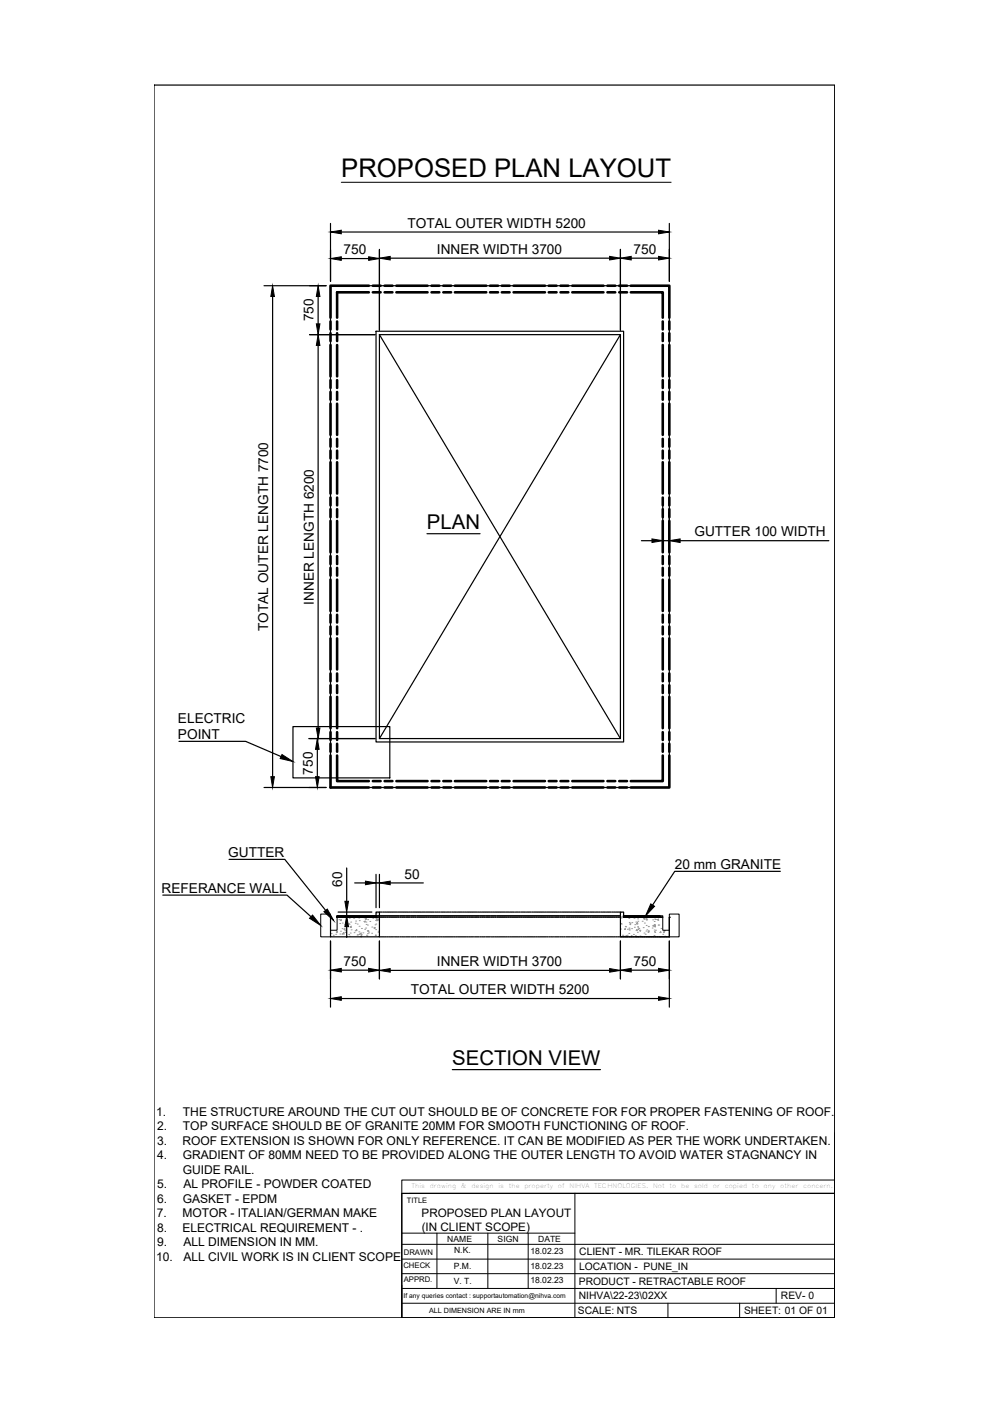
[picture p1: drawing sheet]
<svg xmlns="http://www.w3.org/2000/svg" width="210mm" height="297mm" viewBox="0 0 210 297" stroke-linecap="round" stroke-linejoin="round" font-family="sans-serif">
<!-- layer: 0 -->
<g fill="none" stroke="#000" stroke-width=".25">
<path d="M32.7 18h144.3v261.4h-144.3zM70.1 47.4v12.2M72.4 49.2h67.2M72.4 54.8h5.8M80.4 52.9v17.1M82.7 54.7h46.6M131.5 52.9v17.1M133.8 54.7h5.8M141.9 47.4v12.2M56 60.6h13.1M57.8 62.9v101.8M65.6 71h13.9"/>
<path d="M67.5 62.9v5.8M67.5 73.2v81.1M70.1 60.6h71.8v106.4h-71.8zM79.7 70.2h52.5v87.1h-52.5zM80.4 71h51.1v85.6h-51.1zM80.4 71l51.1 85.6M131.5 71l-51.1 85.6M90.5 113.2h11.3M136 114.6h2.2M140.5 107.1v9.4M140.5 114.6h1.4M144.2 114.6h31.5"/>
<path d="M37.9 157.2h14.2l7.5 3.2M62.1 154.1h20.5v10.8h-20.5zM65.5 156.6h14M67.3 158.9v5.8M56 167h13.1M34.5 189.8h26.3l5.1 4.6M48.6 182.2h11.8l8.7 10.8M70.1 194.5h.1M70.1 194.5v4.1h10.3v-5.2h-.7v1.1M70.1 199.5v14M71.5 194.2h.1M71.5 194.4h.1"/>
<path d="M71.5 194.5h.1M71.5 194.2h8.2v.3h-8.2zM71.5 194.5h8.2M71.6 194.2h.1M71.6 194.3l-.1 .1M71.6 194.5h.1M71.6 194.2h-.1M71.6 194.2l-.1 .1M71.6 194.4l-.1 .1M71.6 194.4l.2-.2-.2 .2M71.6 194.4v.1M71.7 194.2l-.1 .1"/>
<path d="M71.7 194.2h.1M71.7 194.3h.1M71.7 194.2h7.1M71.7 193.4h7.1M71.7 194.2l-.2 .2M71.8 194.2l-.2 .2M71.8 194.5h.1M71.8 194.3l-.1 .1M71.8 194.3h.1M71.8 194.4l-.1 .1M71.9 194.4h.1M71.9 194.2h.1"/>
<path d="M71.9 194.3h-.1M71.9 194.3l-.1 .1M71.9 194.5h.1M71.9 194.2l-.1 .1M71.9 194.3h.1M71.9 194.2v.1M72 194.2h.1M72 194.4h-.1M72 194.4l-.1 .1M72 194.4h.1M72 194.2l-.1 .1M72.1 194.2l-.2 .2"/>
<path d="M72.1 194.4l-.1 .1M72.1 194.5h.1M72.1 194.2h.1M72.1 194.2l-.1 .2M72.1 194.4h.1M72.2 194.2h.1M72.2 194.2h-.1M72.2 194.2l-.2 .2M72.2 194.5h.1M72.2 194.2l-.1 .2M72.2 194.4l-.1 .1M72.2 194.3h.1"/>
<path d="M72.2 194.4v.1M72.2 194.3v.1M72.3 194.2l-.3 .3M72.3 194.2l-.2 .3M72.3 194.2h.1M72.3 194.3h.1M72.3 194.4v.1M72.3 194.3l-.1 .1M72.3 194.5h.1M72.3 194.4h.1M72.3 194.2l-.1 .1M72.4 194.2l-.1 .1"/>
<path d="M72.4 194.3l-.2 .1M72.4 194.4h-.1M72.4 194.4h.1M72.4 194.5h.1M72.4 194.4l-.1 .1M72.4 194.2h.1M72.4 194.3h.1M72.5 194.2l-.1 .1M72.5 194.3l-.1 .1M72.5 194.5h.1M72.5 194.2v.1M72.5 194.3l.1-.1-.2 .2"/>
<path d="M72.5 194.4h.1M72.5 194.4l-.1 .1M72.6 194.2h.1M72.6 194.4l-.1 .1M72.6 194.4h.1M72.7 194.2l-.2 .2M72.7 194.4l-.1 .1M72.7 194.4h.1M72.7 194.2l-.1 .2M72.7 194.2h.1M72.7 194.3l-.1 .2M72.7 194.3v.1"/>
<path d="M72.7 194.5h.1M72.8 194.2l-.2 .2M72.8 194.4l-.1 .1M72.8 194.5h.1M72.8 194.4h.1M72.8 194.2l-.1 .1M72.8 194.3h.1M72.8 194.4v.1M72.9 194.2h.1M73 194.4h.1M72.9 194.3l-.1 .1M72.9 194.2l-.2 .1"/>
<path d="M72.9 194.5h.1M72.9 194.3h.1M73 194.2l-.1 .1M73 194.3l-.2 .1M73 194.3l.1-.1-.1 .2M73 194.4v.1M73 194.2h.1M73 194.2v.1M73.1 194.4h.1M73.1 194.5h.1M73.1 194.2l-.1 .2M73.1 194.4l-.1 .1 .2-.3-.2 .2"/>
<path d="M73.1 194.2h.1M73.2 194.2h.1M73.2 194.4l-.1 .1M73.2 194.5h.1M73.2 194.4h.1M73.3 194.2l-.2 .2M73.3 194.2h.1l-.2 .2M73.3 194.4h.1M73.3 194.2h.1M73.3 194.3l-.1 .1M73.3 194.3v.1M73.3 194.4l-.2 .1 .1-.1"/>
<path d="M73.3 194.5h.1M73.4 194.4l-.1 .1M73.4 194.2l-.1 .1M73.4 194.2h.1M73.4 194.3h.1M73.4 194.3v.1M73.5 194.2l-.2 .2M73.5 193.4l-.1 .9M73.5 194.5h.1M73.5 194.4h.1M73.5 184v7.1M73.5 196.5v2.3"/>
<path d="M73.5 194.2l-.1 .2M73.5 194.2v.1M73.5 194.3h.1M73.5 194.4v.1M73.6 194.2h.1M73.6 194.3l-.2 .2 .1-.1M73.6 194.3l.1-.1-.2 .2M73.6 194.4l-.1 .1M73.6 194.2l-.2 .3M73.6 194.5h.1M73.7 194.3l-.2 .1M73.7 194.4h.1"/>
<path d="M73.7 194.5h.1M73.7 194.2h.1M73.7 194.2v.1M73.7 194.4l-.1 .1M73.8 194.2h.1M73.8 194.4l-.1 .1M73.8 194.2l-.1 .1M73.8 194.4h.1M73.8 194.2l-.2 .2M73.8 194.5h.1M73.8 194.2l-.1 .2M73.8 194.3v.1"/>
<path d="M73.9 194.2h.1M73.9 194.2h-.1M73.9 194.2l-.1 .2M73.9 194.5h.1M74 194.2l-.2 .1M74 194.4l-.2 .1M74 194.3h.1M74 194.4l-.1 .1M74 194.3v.1M74 194.4v.1M74 194.2l-.2 .3M74 194.2h.1"/>
<path d="M74.1 194.2l-.3 .3M74.1 194.5h.1M74.1 194.2l-.1 .2M74.1 194.3l-.1 .1M74.1 194.4h-.1M74.1 194.4h.1M74.1 194.4v.1M74.1 194.2l-.1 .1M74.1 194.2h.1M74.1 194.3h.1M74.1 194.4l.3-.2-.2 .2M74.2 194.2h.1"/>
<path d="M74.2 194.3h-.1M74.2 194.2l-.2 .2M74.2 194.2v.1M74.2 194.3l-.1 .1M74.2 194.5h.1M74.3 194.2l-.1 .1M74.3 194.4h.1M74.3 194.4h-.1M74.3 194.4l-.1 .1M74.3 194.2h.1M74.4 194.4h.1M74.4 194.2l-.1 .2"/>
<path d="M74.4 194.4l-.1 .1M74.4 194.5l.1-.1zM74.4 194.2h.1M74.5 194.5h.1M74.5 194.2h-.1M74.5 194.2l-.1 .2M74.6 194.2l-.2 .2M74.6 194.2l-.2 .3M74.6 194.3h.1M74.6 194.2h.1M74.6 194.4l-.1 .1M74.6 194.3h-.1"/>
<path d="M74.6 194.4v.1M74.6 194.3l.1-.1-.1 .1M74.6 194.5h.1M74.6 194.3l-.1 .1M74.7 194.4h-.1M74.7 194.4h.1M74.7 194.4l-.1 .1M74.7 194.4v.1M74.7 194.2l-.2 .2M74.7 194.2h.1M74.7 194.4l.2-.2zM74.8 194.2l-.2 .2"/>
<path d="M74.8 194.3l-.1 .1M74.8 194.2l-.1 .1M74.8 194.2v.1M74.8 194.4h.1M74.8 194.5h.1M74.9 194.2l-.1 .1M74.9 194.2h.1M74.9 194.4h-.1M74.9 194.4l-.1 .1M74.9 194.4h.1M74.9 194.4v.1M74.9 194.5h.1"/>
<path d="M75 194.2l-.1 .2M75 194.3l-.1 .1M75 194.4h.1M75 194.5l.1-.1zM75 194.2h.1M75 194.3h.1M75 194.3v.1M75.1 194.3l.1-.1-.3 .3M75.1 194.5h.1M75.1 194.2h-.1M75.1 194.2l-.1 .1M75.1 194.4v.1"/>
<path d="M75.2 194.2l-.2 .1M75.2 194.2h.1M75.2 194.3l.1-.1-.2 .2M75.2 194.3l-.1 .1M75.2 194.5h.1M75.2 194.4v.1M75.2 187.2h2.3M75.2 194.4h.1M75.3 194.3h.1M75.3 194.4h-.1M75.3 194.2l-.1 .1M75.3 194.2h.1"/>
<path d="M75.4 194.2l-.2 .3M75.4 194.5h.1M75.4 194.2l-.1 .1M75.4 194.2l-.1 .2M75.4 194.3l-.1 .1M75.4 194.4h.1M75.4 194.3h.1M75.5 194.2h.1M75.5 194.3v-.1v.1M75.5 194.2l-.1 .1M75.5 194.4l-.2 .1M75.5 194.4l-.1 .1"/>
<path d="M75.5 194.4h.1M75.5 194.4v.1M75.5 194.5h.1M75.6 194.2l-.1 .2M75.6 194.4h.1M75.6 194.2h.1M75.6 194.4l-.1 .1M75.6 194.4h-.1M75.7 194.2l-.2 .2M75.7 194.4l-.2 .1M75.7 194.5h.1M75.7 194.4l-.1 .1"/>
<path d="M75.7 194.3h.1M75.7 194.4v.1M75.7 194.2l-.1 .2M75.7 194.2h.1M75.8 194.2l-.2 .2M75.8 194.5h.1M75.8 194.2l-.1 .2M75.8 194.3l-.1 .1M75.8 194.4l-.1 .1M75.8 194.4h.1M75.8 194.3h.1M75.8 194.4v.1"/>
<path d="M75.9 194.2l-.2 .2M75.9 194.2h.1M75.9 194.3h.1M75.9 194.3h-.1M75.9 194.4v.1M75.9 194.3l.1-.1-.1 .2M76 194.2l-.3 .2M76 194.5h.1M76 194.4h.1M76.1 194.4h.1M76 194.4l-.1 .1M76 194.2h.1"/>
<path d="M76.1 194.2l-.2 .2M76.1 194.2l-.2 .3M76.1 194.4l.2-.2zM76.1 194.2l-.1 .2M76.2 194.2l-.2 .2M76.2 194.2h.1M76.2 194.5h.1M76.3 194.4l-.2 .1M76.3 194.4l-.1 .1M76.3 194.5h.1M76.3 194.4h.1M76.3 194.3h.1"/>
<path d="M76.3 194.4v.1M76.3 194.3l.1-.1-.3 .2M76.3 194.2h.1M76.3 194.3v.1M76.4 194.2l-.4 .3 .1-.1M76.4 194.5h.1M76.4 194.4l-.1 .1M76.4 194.4h.1M76.4 194.4v.1M76.5 194.2l-.2 .2M76.5 194.2h.1M76.5 194.3l.1-.1z"/>
<path d="M76.5 194.4v.1M76.5 194.3l-.1 .1M76.6 194.4h.1M76.6 194.5h.1M76.6 194.2l-.2 .2M76.6 194.2h.1M76.6 194.4l-.1 .1M76.6 194.4v.1M76.7 194.2l-.2 .2M76.7 194.4l-.1 .1M76.7 194.5h.1M76.7 194.4h.1"/>
<path d="M76.7 194.2l-.1 .2M76.7 194.2h.1M76.8 194.2h.1M76.8 194.4h-.1M76.8 194.4l-.2 .1M76.8 194.5h.1M76.8 194.2l-.2 .2M76.8 194.4l-.1 .1M76.8 194.4v.1M76.9 194.2l-.3 .2M76.9 194.2h.1M76.9 194.3l.1-.1z"/>
<path d="M76.9 194.3l-.1 .1M76.9 194.4v.1M76.9 194.2l-.1 .2M76.9 194.5h.1M77 194.2l-.3 .2M77 194.5h.1M77 194.4h.1M77 194.4v.1M77 194.3h.1M77 194.4h-.1M77.1 194.2l-.3 .2M77.1 194.2h.1"/>
<path d="M77.1 194.2l-.2 .2M77.1 194.3l-.1 .1M77.1 194.5h.1M77.1 194.4h.1M77.1 194.2v.1M77.1 194.3h.1M77.1 194.4h-.1M77.2 194.2h.1M77.2 194.3h.1M77.2 194.3l.1-.1-.2 .2M77.2 194.4h-.1M77.2 194.2l-.1 .1"/>
<path d="M77.3 194.4l-.1 .1M77.3 194.5h.1M77.3 194.2l-.1 .2M77.3 194.5l.1-.1zM77.4 194.2h.1M77.4 194.4l.1-.2-.2 .3M77.4 194.4h-.1M77.4 194.2h-.1M77.4 194.2l-.2 .2M77.4 194.5h.1M77.4 194.2l-.3 .3M77.4 194.3h.1"/>
<path d="M77.4 194.4v.1M77.5 194.2l-.2 .2M77.5 194.2h.1M77.5 194.3l-.1 .1M77.5 194.5h.1M77.5 194.4v.1M77.6 194.3l-.2 .1M77.6 194.4l-.1 .1M77.6 194.4h.1M77.6 194.3h.1M77.6 194.4h-.1M77.6 194.2l-.2 .2"/>
<path d="M77.6 194.2h.1M77.7 194.2l-.2 .1M77.7 194.2h.1M77.7 194.5h.1M77.7 194.2l-.1 .1M77.7 194.2l-.1 .2M77.7 194.3l-.1 .1M77.7 194.3l.1-.1-.1 .2M77.7 194.4h-.1M77.7 194.4v.1M77.8 194.2h.1M77.8 194.3h.1"/>
<path d="M77.8 194.4l-.1 .1M77.9 194.2l-.2 .2M77.9 194.4l-.1 .1M77.9 194.4h.1M77.9 194.5h.1M77.9 194.2h.1M78 194.2l-.2 .2M78 194.4l-.1 .1M78 194.2l-.3 .3M78 194.3h.1M78 194.4v.1M78.1 194.2h.1"/>
<path d="M78.1 194.5h.1M78.1 194.3l-.1 .1M78.1 194.2l-.3 .3M78.2 194.2l-.3 .2M78.2 194.4l.1-.2-.3 .2M78.2 194.4l-.1 .1M78.2 194.4h.1M78.2 194.2l-.1 .1M78.2 194.2h.1M78.2 194.2l-.2 .2M78.3 194.4h.1M78.3 194.5h.1"/>
<path d="M78.3 194.2l-.1 .2M78.3 194.4h-.1M78.3 194.4l.3-.2-.2 .2M78.4 194.4h.1M78.3 194.4l-.1 .1M78.4 194.2h.1M78.4 194.2l-.2 .2M78.4 194.5h.1M78.5 194.2l-.2 .2M78.5 194.4h.1M78.5 194.2h.1M78.5 194.4h-.1"/>
<path d="M78.5 194.5h.1M78.6 194.4l-.1 .1M78.6 194.4l.2-.2zM78.6 194.5h.1M78.6 194.4v.1M78.7 194.2l-.2 .2M78.7 194.5h.1M78.7 194.2l-.3 .3M78.7 194.4h.1M78.8 194.4l-.1 .1M78.8 194.2l-.2 .2M78.8 194.2h.1"/>
<path d="M78.8 194.3l.1-.1zM78.8 194.4v.1M78.8 194.3v.1M78.8 194.5h.1M78.9 194.3l-.1 .1M78.9 194.4h-.1M78.9 194.4h.1M78.9 194.5h.1M78.9 194.3h.1M78.9 194.4l-.1 .1M78.9 194.2h.1M79 194.2h.1"/>
<path d="M79 194.2l-.2 .3M79 194.4l-.1 .1M79 194.5h.1M79 194.2l-.1 .1M79.1 194.2l-.2 .2M79.1 194.4h-.1M79.1 194.2h.1M79.1 194.5h.1M79.2 194.2l-.3 .3M79.2 194.4l-.1 .1M79.2 194.3h.1M79.2 194.4v.1"/>
<path d="M79.2 194.2l-.1 .2M79.2 194.2h.1M79.2 194.3v.1M79.3 194.2l-.3 .3M79.3 194.3l-.1 .1M79.3 194.5h.1M79.3 194.4l-.1 .1M79.3 194.4h.1M79.3 194.3h.1M79.3 194.4v.1M79.3 194.2l-.1 .1M79.3 194.2h.1"/>
<path d="M79.4 194.2l-.1 .1M79.4 194.2h.1M79.4 194.3l-.1 .1M79.4 194.5h.1M79.5 194.2l-.2 .1M79.5 194.2l-.1 .1M79.5 194.3l-.2 .1M79.5 194.3l.1-.1-.3 .2M79.5 194.4h-.1M79.5 194.4h-.2M79.5 194.2h.1M79.5 194.3h.1"/>
<path d="M79.6 194.2l-.1 .2M79.6 194.4l-.1 .1M79.6 194.4h.1M79.6 194.5h.1M79.6 194.4l.1-.1zM79.6 194.4v.1M79.7 194.2l-.2 .2M79.7 194.2h.1M79.7 194.4h-.1M79.7 194.5h.1M79.7 194.2l-.2 .3M79.7 194.3l-.1 .2"/>
<path d="M79.7 194.4l-.1 .1M79.7 194.4h.1M79.7 194.4v.1M79.7 185.4v7M79.7 187.2h.7M80.4 185.4v7M80.4 199.5v8.1M82.7 187.2h7.1M131.5 199.5v8.1M132.2 194.5v-1.1h-.7v5.2h10.4v-4.1M132.2 194.2h.1M132.2 194.2h8.3v.3h-8.3z"/>
<path d="M132.2 194.5h8.3M132.3 194.2l-.1 .1M132.3 194.2h.1M132.3 194.2l-.1 .1 .1-.1M132.3 194.4h.1M132.3 194.2l-.1 .2M132.3 194.3v.1M132.4 194.4l-.1 .1M132.4 194.5h.1M132.4 194.3v.1M132.4 194.4h.1M132.5 194.2l-.2 .1"/>
<path d="M132.5 194.2h.1M132.5 194.3h.1M132.5 194.4l-.1 .1M132.5 194.4v.1M132.5 194.3h-.1M132.5 194.3v.1M132.6 194.2l-.2 .1M132.6 194.4h.1M132.6 194.5h.1M132.6 194.2l-.1 .1M132.6 194.2l-.1 .2M132.6 194.3l-.1 .1"/>
<path d="M132.6 194.2h.1M132.6 194.3h.1M132.6 194.4v.1M132.6 194.2v.1M132.7 194.2l-.1 .2zM132.7 194.2l-.1 .1M132.7 194.4l-.1 .1M132.7 194.5h.1M132.8 194.3l-.2 .1M132.8 194.2h.1M132.8 194.2v.1M132.8 194.4h-.1"/>
<path d="M132.8 194.4l-.1 .1M132.9 194.2l-.3 .3M132.9 194.4l-.1 .1M132.9 194.5h.1M132.9 194.4h.1M132.9 194.2l-.1 .1M132.9 194.2l-.2 .3M132.9 194.2h.1M132.9 194.3v.1M133 194.5h.1M133 194.2h-.1M133 194.2l-.2 .2"/>
<path d="M133 194.4l-.1 .1M133 194.4l.2-.2-.2 .2M133 194.4v.1M133.1 194.2l-.2 .1M133.1 194.2h.1M133.1 194.3h.1M133.1 194.2l-.3 .3M133.2 194.2l-.2 .2M133.2 194.5h.1M133.2 194.3l-.1 .1M133.2 194.3h.1M133.2 194.4l-.1 .1"/>
<path d="M133.3 194.4h.1M133.2 194.2h.1M133.3 194.3l-.1 .1M133.3 194.5h.1M133.3 194.2l-.1 .1M133.4 194.2h.1M133.4 194.4h-.1M133.4 194.2l-.1 .1M133.4 194.4l-.2 .1M133.4 194.4h.1M133.4 194.4l-.1 .1M133.4 194.2l-.2 .2"/>
<path d="M133.4 194.4v.1M133.4 194.5h.1M133.5 194.2l-.1 .2M133.5 194.4h.1M133.5 194.2h.1M133.6 194.2l-.2 .2M133.6 194.5h.1M133.6 194.4l-.1 .1M133.6 194.3h.1M133.6 194.3v.1M133.6 194.4v.1M133.7 194.2l-.3 .3"/>
<path d="M133.7 194.2h.1M133.7 194.3h.1M133.7 194.4v.1M133.7 194.3l-.1 .1M133.7 194.5h.1M133.7 194.4h.1M133.7 194.2l-.1 .1M133.7 194.2v.1M133.8 194.2l-.1 .1M133.8 194.2h.1M133.8 194.3h.1M133.8 194.4h-.1"/>
<path d="M133.9 194.3l-.1 .1M133.9 194.5h.1M133.9 194.2l-.2 .1M133.9 194.2h.1M133.9 194.2v.1M133.9 194.3l.1-.1-.2 .3 .1-.1M133.9 194.4h.1M133.9 194.4l-.1 .1M134 194.2h.1M134 194.4l-.1 .1M134 194.4h.1M134 194.2l-.1 .2"/>
<path d="M134 194.4v.1M134.1 194.2l-.1 .2M134.1 194.2h.1M134.1 194.3l-.1 .2M134.1 194.3l-.1 .1M134.1 194.5h.1M134.2 194.2l-.2 .2M134.2 194.4l-.2 .1M134.2 194.4l-.1 .1M134.2 194.5h.1M134.2 194.4h.1M134.2 194.2l-.1 .1"/>
<path d="M134.2 194.2h.1M134.2 194.3h.1M134.2 194.4v.1M134.3 194.2h.1M134.3 194.4h.1M134.3 194.3l-.1 .1M134.3 194.2l-.2 .1M134.3 194.5h.1M134.3 194.2v.1M134.4 194.2h.1M134.4 194.3h.1M134.4 194.3l.1-.1-.2 .2"/>
<path d="M134.4 194.4l-.1 .1M134.4 194.4l.2-.2-.3 .3M134.4 194.2l-.1 .1M134.5 194.4h.1M134.5 194.5h.1M134.5 194.2l-.2 .2M134.5 194.2h.1M134.5 194.4l-.1 .1M134.5 194.4v.1M134.6 194.5h.1M134.6 194.4h.1M134.6 194.2l-.1 .2"/>
<path d="M134.6 194.2h.2l-.3 .2M134.6 194.2h.1M134.7 194.2h.1M134.7 194.3l-.1 .1M134.7 194.4l-.2 .1 .1-.1M134.7 194.5h.1M134.8 194.4l-.2 .1M134.8 194.4l-.1 .1M134.8 194.2l-.1 .1M134.8 194.2h.1M134.8 194.3h.1M134.8 194.3v.1"/>
<path d="M134.8 194.2l-.1 .2M134.9 194.2l-.1 .1M134.9 194.5h.1M134.9 194.4h.1M134.9 194.2l-.1 .2M134.9 194.2v.1M134.9 194.3h.1M134.9 194.4h-.1M134.9 194.4v.1M135 194.2h.1M135 194.3l-.2 .2 .1-.1M135 194.3l.1-.1-.2 .2"/>
<path d="M135 194.4l-.1 .1M135 194.2l-.2 .3M135 194.5h.1M135.1 194.3l-.2 .1M135.1 194.4h.1M135.1 194.5h.1M135.1 194.2h.1M135.1 194.2v.1M135.1 194.4l-.1 .1M135.1 194.4v.1M135.2 194.2l-.2 .2M135.2 194.4l-.1 .1"/>
<path d="M135.2 194.5h.1M135.2 194.2l-.1 .2M135.2 194.4h.1M135.2 194.2h.1M135.2 194.3v.1M135.3 194.2h.1M135.3 194.2h-.1M135.3 194.2l-.2 .2M135.3 194.5h.1M135.4 194.2l-.2 .1M135.4 194.4l-.2 .1M135.4 194.3h.1"/>
<path d="M135.4 194.4l-.1 .1M135.4 194.2l-.3 .3M135.4 194.2h.1M135.4 194.2l-.2 .3M135.4 194.5h.1M135.5 194.2l-.1 .2M135.5 194.3l-.1 .1M135.5 194.4h-.1M135.5 194.4h.1M135.5 194.5h.1M135.5 194.2l-.1 .1M135.5 194.2h.1"/>
<path d="M135.5 194.3h.1M135.5 194.4l.2-.2-.1 .2M135.6 194.2h.1M135.6 194.3h-.1M135.6 194.2l-.2 .2M135.6 194.2v.1M135.6 194.3l-.1 .1M135.6 194.5h.1M135.7 194.2l-.1 .1M135.7 194.4h.1M135.7 194.4h-.1M135.7 194.4l-.1 .1"/>
<path d="M135.7 194.2h.1M135.8 194.2l-.1 .2M135.8 194.4l-.1 .1M135.8 194.4h.1M135.8 194.2h.1M135.9 194.4l-.1 .1zM135.9 194.5h.1M135.9 194.2h-.1M135.9 194.2l-.2 .2M135.9 194.4h.1M135.9 194.3h.1M135.9 194.4v.1"/>
<path d="M136 194.2l-.2 .2M136 194.2h.1M136 194.3l.1-.1-.2 .2M136 194.5h.1M136 194.3l-.1 .1M136 194.4v.1M136 194.2l-.3 .3M136.1 194.4h-.1M136.1 194.4h.1M136.1 194.4v.1M136.1 194.2l-.1 .1M136.1 194.2h.1"/>
<path d="M136.2 194.2l-.3 .2M136.2 194.2l-.1 .1M136.2 194.2l-.1 .2M136.2 194.3l-.1 .1M136.2 194.4h.1M136.2 194.5h.1M136.2 194.2v.1M136.2 194.3l.1-.1-.2 .3zM136.2 194.2h.1M136.2 194.4v.1M136.3 194.2h.1M136.3 194.4l-.1 .1"/>
<path d="M136.3 194.4h.1M136.3 194.5h.1M136.4 194.2l-.2 .2M136.4 194.4h.1M136.4 194.2h.1M136.4 194.3l-.1 .1M136.4 194.3v.1M136.5 194.4l-.2 .1M136.5 194.5h.1M136.5 194.2h-.1M136.5 194.2l-.2 .2M136.5 194.4l-.1 .1"/>
<path d="M136.5 194.4v.1M136.5 194.2l-.1 .1M136.5 194.2h.1M136.6 194.2l-.1 .1M136.6 194.5h.1M136.6 194.2l-.1 .2M136.6 194.3l-.1 .1M136.6 194.4h.1M136.7 194.2l-.2 .2M136.7 194.3l-.2 .2M136.7 194.3h.1M136.7 194.4l-.1 .1"/>
<path d="M136.7 194.4h-.1M136.7 194.2l-.1 .1M136.7 194.2h.1M136.7 194.3l.1-.1-.1 .2M136.8 194.5h.1M136.8 194.2l-.1 .1M136.8 194.4l-.1 .1M136.8 194.3l-.1 .1M136.8 194.3l.1-.1-.2 .3M136.8 194.4h.1M136.8 194.2h.1M136.8 194.2v.1"/>
<path d="M136.9 194.4l-.1 .1M136.9 194.5h.1M136.9 194.4h.1M137 194.2l-.2 .2M137 194.3v-.1l-.1 .2M137 194.4h.1M137 194.4l-.2 .1 .1-.1M137 194.2h.1M137 194.3v.1M137 194.3l-.1 .1M137 194.4l-.1 .1M137 194.5h.1"/>
<path d="M137.1 194.4l-.1 .1M137.1 194.3h.1M137.1 194.2l-.1 .1M137.1 194.2h.1M137.2 194.2l-.3 .2M137.2 194.5h.1M137.2 194.2l-.2 .2M137.2 194.3l-.2 .2M137.2 194.4l-.1 .1M137.2 194.4h.1M137.2 194.4v.1M137.3 194.2l-.2 .2"/>
<path d="M137.3 194.2h.1M137.3 194.3h.1M137.3 194.3h-.1M137.3 194.4v.1M137.3 194.2v.1M137.3 194.5h.1M137.4 194.2l-.1 .2M137.4 194.4h.1M137.4 194.4h-.1M137.4 194.4l-.1 .1M137.4 194.2h.1M137.5 194.2l-.2 .2"/>
<path d="M137.5 194.2l-.1 .2M137.5 194.4l-.1 .1M137.5 194.4h.1M137.6 194.2l-.2 .2M137.6 194.2h.1M137.6 194.5h.1M137.6 194.2l-.1 .2M137.6 194.4v.1M137.6 194.4h.1M137.7 194.2l-.2 .2M137.7 194.3h.1M137.7 194.2h.1"/>
<path d="M137.7 194.4v.1M137.7 194.3l.1-.1-.3 .2M137.7 194.5h.1M137.7 194.3l-.1 .1M137.8 194.2l-.3 .3 .1-.1M137.8 194.5h.1M137.8 194.4l-.1 .1M137.8 194.4h.1M137.8 194.4v.1M137.9 194.2l-.2 .2M137.9 194.2h.1M137.9 194.3v-.1z"/>
<path d="M137.9 194.4v.1M137.9 194.3l-.1 .1M137.9 194.4h.1M137.9 194.5h.1M138 194.2l-.2 .2M138 194.2h.1M138 194.4h-.1M138 194.4l-.1 .1M138 194.4h.1M138.1 194.2l-.2 .2M138.1 194.4l-.1 .1M138.1 194.5h.1"/>
<path d="M138.1 194.4h.1M138.1 194.2l-.1 .2M138.1 194.2h.1M138.2 194.2h.1M138.2 194.5h.1M138.2 194.2h-.1M138.2 194.2l-.2 .2M138.2 194.4l-.1 .1M138.2 194.4v.1M138.3 194.2l-.3 .2M138.3 194.2h.1M138.3 194.3l.1-.1z"/>
<path d="M138.3 194.3l-.1 .1M138.3 194.4v.1M138.3 194.2l-.2 .2M138.3 194.5h.1M138.4 194.2l-.3 .2M138.4 194.5h.1M138.4 194.4h.1M138.4 194.4v.1M138.4 194.3h.1M138.4 194.4h-.1M138.4 194.2l-.2 .2M138.4 194.2h.1"/>
<path d="M138.5 194.2l-.2 .2M138.5 194.3l-.1 .1M138.5 194.5h.1M138.5 194.4h.1M138.5 194.2l-.1 .1M138.5 194.2v.1M138.5 194.3l.2-.1-.3 .2M138.5 194.4h-.1M138.6 194.2h.1M138.6 194.4h-.1M138.6 194.2l-.1 .1M138.7 194.4l-.1 .1"/>
<path d="M138.7 194.5h.1M138.7 194.2l-.1 .2M138.7 194.5l.1-.1zM138.7 194.2h.1M138.7 194.4l.2-.2-.2 .3M138.7 194.4h.1M138.8 194.2l-.2 .2M138.8 194.5h.1M138.8 194.2l-.3 .3M138.8 194.3h.1M138.8 194.4v.1M138.9 194.2l-.2 .2"/>
<path d="M138.9 194.2h.1M138.9 194.3l-.1 .1M138.9 194.5h.1M138.9 194.4v.1M139 194.3l-.2 .1M139 194.4l-.1 .1M139 194.4h.1M139 194.3h.1M139 194.4h-.1M139 194.2l-.2 .2M139 194.2h.1M139 194.2l-.1 .1"/>
<path d="M139.1 194.5h.1M139.1 194.2l-.1 .1M139.1 194.2l-.1 .2M139.1 194.3l-.1 .1M139.1 194.3l.1-.1-.2 .2M139.1 194.4h.1M139.1 194.4l-.1 .1M139.2 194.2h.1M139.2 194.3h.1M139.2 194.4l-.1 .1M139.2 194.2l-.1 .2M139.2 194.4v.1"/>
<path d="M139.2 194.4h.1M139.2 194.5h.1M139.3 194.2l-.2 .2M139.3 194.2h.1M139.3 194.4h-.1M139.3 194.5h.1M139.4 194.2l-.2 .2M139.4 194.4l-.2 .1M139.4 194.4l-.1 .1M139.4 194.3h.1M139.4 194.4v.1M139.5 194.2l-.4 .3"/>
<path d="M139.5 194.2h.1M139.5 194.5h.1M139.5 194.3l-.1 .1M139.5 194.2l-.3 .3M139.5 194.2l-.2 .2M139.5 194.4l.2-.2-.3 .2M139.5 194.4v.1M139.5 194.4h.1M139.6 194.2l-.1 .1M139.6 194.2h.1M139.6 194.2l-.2 .2M139.7 194.4h.1"/>
<path d="M139.7 194.5h.1M139.7 194.2l-.2 .2M139.7 194.4h-.2M139.7 194.4l-.1 .1M139.8 194.2h.1M139.8 194.2l-.2 .2M139.8 194.5h.1M139.8 194.2l-.1 .2M139.8 194.3l-.1 .1M139.8 194.3l-.1 .2 .1-.1M139.8 194.3h.1M139.8 194.4h.1"/>
<path d="M139.8 194.4v.1M141.9 194.5h.1M141.9 199.5v14M165.5 184.7h-22.4l-4.7 7.2M72.4 205.7h5.8M72.4 211.7h67.2M82.7 205.7h46.6M133.8 205.7h5.8M95.9 226.8h31.4M85.2 253h91.8v26.4h-91.8zM92.1 279.4h84.9"/>
</g>
<!-- layer: ELE 1 -->
<path d="M72.4 38.7h69.9" fill="none" stroke="#000" stroke-width=".21"/>
<!-- layer: 0 -->
<g fill="none" stroke="#000" stroke-width=".21">
<path d="M68 193.8h2.1v4.8h-2.1zM70.1 194.5v2.7h1.4v-2.7M140.5 194.5v2.7h1.4v-2.7M141.9 193.8h2.1v4.8h-2.1zM85.2 250.2h91.8v2.8h-91.8zM85.2 253v26.4M86.8 253h90.2M121.9 253v26.4M177 240.2v34.6M85.2 273.2h91.8M85.2 270h91.8M85.2 267h91.8"/>
<path d="M85.2 263.8h91.8M85.2 261.5h36.7M85.2 276.3h91.8M92.6 261.5v11.7M103.4 261.5v11.7M112 261.5v11.7M141.6 276.3v3.1M156.8 276.3v3.1M164.6 273.2v3.1"/>
</g>
<g fill="none" stroke="#939598" stroke-width=".21">
<path d="M70.2 198h.1M70.7 198.3h.1M71.2 198.1h.1M71.3 197.6l.3-.1-.1 .2zM71.3 197.6h.1M71.9 195h.1M72 195.8h.1M72.1 198h.1M72.2 195.1l.2-.1-.1 .2zM72.2 197.4h.1M72.5 198h.1M72.5 196.9h.1"/>
<path d="M72.6 195.7h.1M72.6 194.5h.1M72.9 197.7l.1 .3h-.3zM73.1 197.3h.1M73.1 196h.1M73.1 196.9l.1 .2h-.2zM73.2 197.7h.1M73.4 195.6h.1M73.5 198.5h.1M73.9 195.8h.1M73.9 198.1h.1M74 196h.1"/>
<path d="M74.1 194.7h.1M74.1 198.5h.1M74.2 196.5l.3-.1-.1 .2zM74.3 197.8h.1M74.3 196.6h.1M74.4 195.5h.1M74.4 197.1h.1M74.9 194.6h.1M75.1 197.7h.1M75.1 194.5l-.1 .1h.2v-.1M75.3 197.4h.1M75.3 195.7h.1"/>
<path d="M75.3 194.5h.1M75.4 195.3h.1M75.6 197.1l.1 .2h-.2zM75.7 198.2h.1M75.7 195.9h.1M75.8 198.2h.1M76 194.5l-.1 .1h.4M76.1 197.6h.1M76.1 196.4h.1M76.1 198.1h.1M76.2 195.2h.1M76.2 194.5l.1 .1"/>
<path d="M76.3 197.9l.3-.1-.1 .2zM76.6 198.1h.1M76.6 196.9h.1M76.6 198.6h-.2l.3-.3v.3M76.9 197.8h.1M77.2 194.6h.1M77.2 195.4l.2-.1v.2zM77.3 197h.1M77.4 194.9h.1M77.5 196.8h.1M77.6 195.5h.1M77.6 196h.1"/>
<path d="M77.7 194.6v.3h-.2zM77.7 198.3h.1M77.8 198.5h.1M77.9 197.3h.1M77.9 196.1h.1M77.9 198h.1M77.9 195h.1M78.2 197.8h.1M78.2 197.3v.2h-.2zM78.4 195.4h.1M78.8 197.9h.1M78.8 196.6h.1"/>
<path d="M79.1 194.7h.1M79.3 196.8l.2-.1v.2zM79.3 196.6h.1M79.5 196.1h.1M79.5 194.6h.1M79.6 198.3h.1M79.6 198.2h.1M79.6 197.1h.1M79.7 195.9h.1M79.7 194.7h.1M79.8 193.6h.1M79.8 195.2h.1"/>
<path d="M79.9 194.9l.1 .3h-.3zM80.2 194.2l.2-.1-.1 .3zM80.2 197.7h.1M80.2 194.3h.1M80.2 197.4h.1M80.2 194.9v.2h-.2zM131.5 194.4h.2l-.1 .2M131.5 194.6h.1M131.6 197h.1M131.6 195.8h.1M131.7 194.6h.1M131.7 193.5h.1"/>
<path d="M131.7 195.9h.1M132 198.3h.1M132.1 194.2v.2h-.2zM132.1 198.4h.1M132.6 196.4h.1M132.6 196.9v.2h-.2zM132.6 194.5h.1M132.6 196.5h.1M132.6 198.5l.3 .1v-.2l-.2 .1M133 198.3h.1M133 197h.1M133.3 197.9h.1"/>
<path d="M133.3 194.7h.1M133.4 196.8h.1M133.4 197h.1M133.4 195.6h.1M133.4 197.2h.1M133.5 195.9l.2-.1v.2zM133.8 198.4h.1M133.9 196.9h.1M134 195.6h.1M134.3 198.1h.1M134.5 196.6h.1M134.5 194.5l-.1 .1h.2v-.1"/>
<path d="M134.6 196h.1M134.7 198.4h.1M134.8 195.5h.1M135.1 197.1v.2h-.2zM135.1 197.7h.1M135.2 196.5h.1M135.2 194.8h.1M135.2 195.6v.3h-.3zM135.2 195.3h.1M135.2 196.7h.1M135.3 197.1h.1M135.4 196.9h.1"/>
<path d="M135.6 197.3l.3-.1-.1 .2zM135.7 198.5h.1M136.2 195.3h.1M136.4 196.7h.1M136.5 194.8l.2-.1-.1 .2zM136.5 197.8h.1M136.6 195.7h.1M136.8 198.1h.1M136.9 198.6h.1M137 197.4h.1M137 196.2h.1M137 195.1h.1"/>
<path d="M137.1 194.9h.1M137.1 194.6v.3h-.2zM137.1 197.1h.1M137.4 197.7h.1M137.4 196.4h.1M137.5 196.5h.1M137.6 198.5h.1M137.6 197.5v-.2l-.2 .2h.2M138.3 196.8h.1M138.3 196.3h.1M138.4 195h.1M138.6 196.2l.2-.1-.1 .2-.1-.1"/>
<path d="M138.7 198.3h.1M138.7 196.5l.3-.3v.3zM138.7 197.2h.1M138.7 195.4h.1M138.7 196h.1M138.7 197.5h.1M138.8 194.9h.1M138.8 197.7h.1M139 194.9h.1M139 197.2h.1M139.2 194.9h.1M139.5 196.1h.1"/>
<path d="M139.6 194.9v.2M139.6 194.9l-.1 .2h.2M139.7 196.1h.1M140 198.6h.1M140.1 197.5v.2h-.2zM140.1 196.9h.1M140.5 198.1h.1M140.6 197.6l.3-.1-.1 .2zM140.9 197.3h.1M140.9 198.5h.1"/>
</g>
<!-- layer: HIDDEN -->
<g fill="none" stroke="#000" stroke-width=".25">
<path d="M79.7 194.2h.2M79.7 194.5h.2M80.1 194.2h.2M80.1 194.5h.2M80.4 198.6h.3M80.4 193.4h.3M80.4 194.2h.3M80.4 194.5h.3M80.8 193.4h.2M80.8 198.6h.3M80.8 194.2h.3M80.8 194.5h.3"/>
<path d="M81.2 193.4h.3M81.3 198.6h.2M81.3 194.2h.2M81.3 194.5h.2M81.6 193.4h.2M81.6 198.6h.3M81.6 194.2h.3M81.6 194.5h.3M82 193.4h.2M82 198.6h.3M82 194.2h.3M82 194.5h.3"/>
<path d="M82.4 193.4h.2M82.4 198.6h.3M82.4 194.2h.3M82.4 194.5h.3M82.8 193.4h.2M82.8 198.6h.3M82.8 194.2h.3M82.8 194.5h.3M83.2 193.4h.2M83.2 198.6h.3M83.2 194.2h.3M83.2 194.5h.3"/>
<path d="M83.5 193.4h.3M83.6 198.6h.3M83.6 194.2h.3M83.6 194.5h.3M84 193.4h.2M84 198.6h.3M84 194.2h.3M84 194.5h.3M84.3 193.4h.3M84.4 198.6h.2M84.4 194.2h.2M84.4 194.5h.2"/>
<path d="M84.7 193.4h.3M84.8 198.6h.3M84.8 194.2h.3M84.8 194.5h.3M85.1 193.4h.3M85.2 198.6h.2M85.2 194.2h.2M85.2 194.5h.2M85.5 193.4h.3M85.6 198.6h.2M85.6 194.2h.2M85.6 194.5h.2"/>
<path d="M85.9 193.4h.3M86 198.6h.2M86 194.2h.2M86 194.5h.2M86.3 193.4h.3M86.4 198.6h.2M86.4 194.2h.2M86.4 194.5h.2M86.7 193.4h.3M86.8 198.6h.2M86.8 194.2h.2M86.8 194.5h.2"/>
<path d="M87.1 193.4h.3M87.2 198.6h.2M87.2 194.2h.2M87.2 194.5h.2M87.5 193.4h.3M87.6 198.6h.2M87.6 194.2h.2M87.6 194.5h.2M87.9 193.4h.3M87.9 198.6h.3M87.9 194.2h.3M87.9 194.5h.3"/>
<path d="M88.3 193.4h.3M88.4 198.6h.2M88.4 194.2h.2M88.4 194.5h.2M88.7 193.4h.3M88.7 198.6h.3M88.7 194.2h.3M88.7 194.5h.3M89.1 193.4h.2M89.1 198.6h.3M89.1 194.2h.3M89.1 194.5h.3"/>
<path d="M89.5 193.4h.3M89.5 198.6h.3M89.5 194.2h.3M89.5 194.5h.3M89.9 193.4h.2M89.9 198.6h.3M89.9 194.2h.3M89.9 194.5h.3M90.3 193.4h.2M90.3 198.6h.3M90.3 194.2h.3M90.3 194.5h.3"/>
<path d="M90.6 193.4h.3M90.7 198.6h.3M90.7 194.2h.3M90.7 194.5h.3M91.1 193.4h.2M91.1 198.6h.3M91.1 194.2h.3M91.1 194.5h.3M91.5 193.4h.2M91.5 198.6h.3M91.5 194.2h.3M91.5 194.5h.3"/>
<path d="M91.8 193.4h.3M91.9 198.6h.3M91.9 194.2h.3M91.9 194.5h.3M92.3 193.4h.2M92.3 198.6h.3M92.3 194.2h.3M92.3 194.5h.3M92.6 193.4h.3M92.7 198.6h.2M92.7 194.2h.2M92.7 194.5h.2"/>
<path d="M93 193.4h.3M93.1 198.6h.3M93.1 194.2h.3M93.1 194.5h.3M93.4 193.4h.3M93.5 198.6h.2M93.5 194.2h.2M93.5 194.5h.2M93.8 193.4h.3M93.9 198.6h.2M93.9 194.2h.2M93.9 194.5h.2"/>
<path d="M94.2 193.4h.3M94.2 198.6h.3M94.2 194.2h.3M94.2 194.5h.3M94.6 193.4h.3M94.7 198.6h.2M94.7 194.2h.2M94.7 194.5h.2M95 193.4h.3M95.1 198.6h.2M95.1 194.2h.2M95.1 194.5h.2"/>
<path d="M95.4 193.4h.2M95.4 198.6h.3M95.4 194.2h.3M95.4 194.5h.3M95.8 193.4h.3M95.9 198.6h.2M95.9 194.2h.2M95.9 194.5h.2M96.2 193.4h.2M96.2 198.6h.3M96.2 194.2h.3M96.2 194.5h.3"/>
<path d="M96.6 193.4h.2M96.6 198.6h.3M96.6 194.2h.3M96.6 194.5h.3M97 193.4h.3M97 198.6h.3M97 194.2h.3M97 194.5h.3M97.4 193.4h.2M97.4 198.6h.3M97.4 194.2h.3M97.4 194.5h.3"/>
<path d="M97.8 193.4h.2M97.8 198.6h.3M97.8 194.2h.3M97.8 194.5h.3M98.1 193.4h.3M98.2 198.6h.3M98.2 194.2h.3M98.2 194.5h.3M98.6 193.4h.2M98.6 198.6h.3M98.6 194.2h.3M98.6 194.5h.3"/>
<path d="M98.9 193.4h.3M99 198.6h.3M99 194.2h.3M99 194.5h.3M99.3 193.4h.3M99.4 198.6h.3M99.4 194.2h.3M99.4 194.5h.3M99.8 193.4h.2M99.8 198.6h.2M99.8 194.2h.2M99.8 194.5h.2"/>
<path d="M100.1 193.4h.3M100.2 198.6h.2M100.2 194.2h.2M100.2 194.5h.2M100.5 193.4h.3M100.6 198.6h.3M100.6 194.2h.3M100.6 194.5h.3M100.9 193.4h.3M101 198.6h.2M101 194.2h.2M101 194.5h.2"/>
<path d="M101.3 193.4h.3M101.4 198.6h.2M101.4 194.2h.2M101.4 194.5h.2M101.7 193.4h.3M101.8 198.6h.2M101.8 194.2h.2M101.8 194.5h.2M102.1 193.4h.3M102.2 198.6h.2M102.2 194.2h.2M102.2 194.5h.2"/>
<path d="M102.5 193.4h.3M102.5 198.6h.3M102.5 194.2h.3M102.5 194.5h.3M102.9 193.4h.3M103 198.6h.2M103 194.2h.2M103 194.5h.2M103.3 193.4h.3M103.3 198.6h.3M103.3 194.2h.3M103.3 194.5h.3"/>
<path d="M103.7 193.4h.2M103.7 198.6h.3M103.7 194.2h.3M103.7 194.5h.3M104.1 193.4h.3M104.2 198.6h.2M104.2 194.2h.2M104.2 194.5h.2M104.5 193.4h.2M104.5 198.6h.3M104.5 194.2h.3M104.5 194.5h.3"/>
<path d="M104.9 193.4h.2M104.9 198.6h.3M104.9 194.2h.3M104.9 194.5h.3M105.3 193.4h.3M105.3 198.6h.3M105.3 194.2h.3M105.3 194.5h.3M105.7 193.4h.2M105.7 198.6h.3M105.7 194.2h.3M105.7 194.5h.3"/>
<path d="M106.1 193.4h.2M106.1 198.6h.3M106.1 194.2h.3M106.1 194.5h.3M106.4 193.4h.3M106.5 198.6h.3M106.5 194.2h.3M106.5 194.5h.3M106.9 193.4h.2M106.9 198.6h.3M106.9 194.2h.3M106.9 194.5h.3"/>
<path d="M107.2 193.4h.3M107.3 198.6h.2M107.3 194.2h.2M107.3 194.5h.2M107.6 193.4h.3M107.7 198.6h.3M107.7 194.2h.3M107.7 194.5h.3M108 193.4h.3M108.1 198.6h.2M108.1 194.2h.2M108.1 194.5h.2"/>
<path d="M108.4 193.4h.3M108.5 198.6h.2M108.5 194.2h.2M108.5 194.5h.2M108.8 193.4h.3M108.9 198.6h.2M108.9 194.2h.2M108.9 194.5h.2M109.2 193.4h.3M109.3 198.6h.2M109.3 194.2h.2M109.3 194.5h.2"/>
<path d="M109.6 193.4h.3M109.7 198.6h.2M109.7 194.2h.2M109.7 194.5h.2M110 193.4h.3M110 198.6h.3M110 194.2h.3M110 194.5h.3M110.4 193.4h.3M110.5 198.6h.2M110.5 194.2h.2M110.5 194.5h.2"/>
<path d="M110.8 193.4h.3M110.8 198.6h.3M110.8 194.2h.3M110.8 194.5h.3M111.2 193.4h.2M111.2 198.6h.3M111.2 194.2h.3M111.2 194.5h.3M111.6 193.4h.3M111.6 198.6h.3M111.6 194.2h.3M111.6 194.5h.3"/>
<path d="M112 193.4h.2M112 198.6h.3M112 194.2h.3M112 194.5h.3M112.4 193.4h.2M112.4 198.6h.3M112.4 194.2h.3M112.4 194.5h.3M112.8 193.4h.2M112.8 198.6h.3M112.8 194.2h.3M112.8 194.5h.3"/>
<path d="M113.2 193.4h.2M113.2 198.6h.3M113.2 194.2h.3M113.2 194.5h.3M113.6 193.4h.2M113.6 198.6h.3M113.6 194.2h.3M113.6 194.5h.3M113.9 193.4h.3M114 198.6h.3M114 194.2h.3M114 194.5h.3"/>
<path d="M114.4 193.4h.2M114.4 198.6h.3M114.4 194.2h.3M114.4 194.5h.3M114.7 193.4h.3M114.8 198.6h.3M114.8 194.2h.3M114.8 194.5h.3M115.1 193.4h.3M115.2 198.6h.3M115.2 194.2h.3M115.2 194.5h.3"/>
<path d="M115.5 193.4h.3M115.6 198.6h.2M115.6 194.2h.2M115.6 194.5h.2M115.9 193.4h.3M116 198.6h.2M116 194.2h.3M116 194.5h.3M116.3 193.4h.3M116.4 198.6h.2M116.4 194.2h.2M116.4 194.5h.2"/>
<path d="M116.7 193.4h.3M116.8 198.6h.2M116.8 194.2h.2M116.8 194.5h.2M117.1 193.4h.3M117.2 198.6h.2M117.2 194.2h.2M117.2 194.5h.2M117.5 193.4h.3M117.6 198.6h.2M117.6 194.2h.2M117.6 194.5h.2"/>
<path d="M117.9 193.4h.3M118 198.6h.2M118 194.2h.2M118 194.5h.2M118.3 193.4h.2M118.3 198.6h.3M118.3 194.2h.3M118.3 194.5h.3M118.7 193.4h.3M118.8 198.6h.2M118.8 194.2h.2M118.8 194.5h.2"/>
<path d="M119.1 193.4h.3M119.1 198.6h.3M119.1 194.2h.3M119.1 194.5h.3M119.5 193.4h.2M119.5 198.6h.3M119.5 194.2h.3M119.5 194.5h.3M119.9 193.4h.3M119.9 198.6h.3M119.9 194.2h.3M119.9 194.5h.3"/>
<path d="M120.3 193.4h.2M120.3 198.6h.3M120.3 194.2h.3M120.3 194.5h.3M120.7 193.4h.2M120.7 198.6h.3M120.7 194.2h.3M120.7 194.5h.3M121 193.4h.3M121.1 198.6h.3M121.1 194.2h.3M121.1 194.5h.3"/>
<path d="M121.5 193.4h.2M121.5 198.6h.3M121.5 194.2h.3M121.5 194.5h.3M121.8 193.4h.3M121.9 198.6h.2M121.9 194.2h.2M121.9 194.5h.2M122.2 193.4h.3M122.3 198.6h.3M122.3 194.2h.3M122.3 194.5h.3"/>
<path d="M122.7 193.4h.2M122.7 198.6h.3M122.7 194.2h.3M122.7 194.5h.3M123 193.4h.3M123.1 198.6h.2M123.1 194.2h.2M123.1 194.5h.2M123.4 193.4h.3M123.5 198.6h.3M123.5 194.2h.3M123.5 194.5h.3"/>
<path d="M123.8 193.4h.3M123.9 198.6h.2M123.9 194.2h.2M123.9 194.5h.2M124.2 193.4h.3M124.3 198.6h.2M124.3 194.2h.2M124.3 194.5h.2M124.6 193.4h.3M124.6 198.6h.3M124.6 194.2h.3M124.6 194.5h.3"/>
<path d="M125 193.4h.3M125.1 198.6h.2M125.1 194.2h.2M125.1 194.5h.2M125.4 193.4h.3M125.4 198.6h.3M125.4 194.2h.3M125.4 194.5h.3M125.8 193.4h.2M125.8 198.6h.3M125.8 194.2h.3M125.8 194.5h.3"/>
<path d="M126.2 193.4h.3M126.3 198.6h.2M126.3 194.2h.2M126.3 194.5h.2M126.6 193.4h.2M126.6 198.6h.3M126.6 194.2h.3M126.6 194.5h.3M127 193.4h.2M127 198.6h.3M127 194.2h.3M127 194.5h.3"/>
<path d="M127.4 193.4h.2M127.4 198.6h.3M127.4 194.2h.3M127.4 194.5h.3M127.8 193.4h.2M127.8 198.6h.3M127.8 194.2h.3M127.8 194.5h.3M128.2 193.4h.2M128.2 198.6h.3M128.2 194.2h.3M128.2 194.5h.3"/>
<path d="M128.6 193.4h.2M128.6 198.6h.3M128.6 194.2h.3M128.6 194.5h.3M129 193.4h.2M129 198.6h.3M129 194.2h.3M129 194.5h.3M129.3 193.4h.3M129.4 198.6h.3M129.4 194.2h.3M129.4 194.5h.3"/>
<path d="M129.8 193.4h.2M129.8 198.6h.3M129.8 194.2h.3M129.8 194.5h.3M130.1 193.4h.3M130.2 198.6h.2M130.2 194.2h.2M130.2 194.5h.2M130.5 193.4h.3M130.6 198.6h.3M130.6 194.2h.3M130.6 194.5h.3"/>
<path d="M130.9 193.4h.3M131 198.6h.2M131 194.2h.2M131 194.5h.2M131.3 193.4h.2M131.4 198.6h.2M131.4 194.2h.1M131.4 194.5h.1M131.8 198.6h.3M132.2 198.6h.2M132.6 198.6h.2M132.9 198.6h.3"/>
<path d="M133.4 198.6h.2M133.7 198.6h.3M134.1 198.6h.3M134.5 198.6h.3M134.9 198.6h.3M135.3 198.6h.3M135.7 198.6h.3M136.1 198.6h.3M136.5 198.6h.3M136.9 198.6h.3M137.3 198.6h.3M137.7 198.6h.2"/>
<path d="M138.1 198.6h.3M138.5 198.6h.2M138.9 198.6h.2M139.2 198.6h.3M139.7 198.6h.2M140.1 198.6h.2M140.4 198.6h.3M140.9 198.6h.2M141.2 198.6h.3M141.6 198.6h.3"/>
</g>
<!-- layer: 0 -->
<g fill="#000" stroke="#000" stroke-width=".21">
<path d="M70.1 49.2l2.3-.4v.8zM70.1 54.8l2.3-.4v.8zM78.2 54.4l2.2 .4-2.2 .4zM80.4 54.7l2.3-.3v.7zM129.3 54.4l2.2 .3-2.2 .4zM131.5 54.7l2.3-.3v.7zM139.6 48.8l2.3 .4-2.3 .4zM139.6 54.4l2.3 .3-2.3 .4zM57.8 60.6l.4 2.3h-.8zM67.5 71l.3 2.2h-.7zM67.1 68.7h.7l-.3 2.3zM67.5 60.6l.3 2.3h-.7z"/>
<path d="M138.2 114.3l2.3 .3-2.3 .4zM141.9 114.6l2.3-.3v.7zM59.8 160l2.3 1.5-2.7-.7zM67.3 156.6l.4 2.3h-.8zM67.1 154.3h.7l-.3 2.3zM57.4 164.7h.8l-.4 2.3zM66.9 164.7h.8l-.4 2.3zM66.3 194l1.7 2.2-2.4-1.5zM68.7 193.3l.7-.6 1.4 2.5zM73.5 194.2l.4 2.3h-.8zM73.1 191.1h.8l-.4 2.3zM77.5 186.8l2.2 .4-2.2 .4z"/>
<path d="M80.4 187.2l2.3-.4v.8zM138 191.6l.8 .6-1.9 2zM70.1 205.7l2.3-.4v.8zM70.1 211.7l2.3-.4v.8zM78.2 205.3l2.2 .4-2.2 .4zM80.4 205.7l2.3-.3v.7zM129.3 205.4l2.2 .3-2.2 .4zM131.5 205.7l2.3-.4v.8zM139.6 211.3l2.3 .4-2.3 .4zM139.6 205.3l2.3 .4-2.3 .4z"/>
</g>
<g fill="none" stroke="#000" stroke-width=".55">
<path d="M70.1 68.2v1.7M70.1 70.7v1.6M70.1 73.2v6.6M71.5 68.2v1.7M71.5 70.7v1.6M71.5 73.2v6.6M78.2 60.6h-8.1v6.8M78.2 62h-6.7v5.4M79.1 62h1.6M79.1 60.6h1.6M81.5 62h1.7M81.5 60.6h1.7"/>
<path d="M84 62h6.6M84 60.6h6.6M91.5 62h1.6M91.5 60.6h1.6M94 62h1.6M94 60.6h1.6M96.4 62h6.7M96.4 60.6h6.7M103.9 62h1.7M103.9 60.6h1.7M106.4 62h1.6M106.4 60.6h1.6"/>
<path d="M108.9 62h6.6M108.9 60.6h6.6M116.3 62h1.7M116.3 60.6h1.7M118.8 62h1.7M118.8 60.6h1.7M121.3 62h6.6M121.3 60.6h6.6M128.8 62h1.6M128.8 60.6h1.6M131.3 62h1.6M131.3 60.6h1.6"/>
<path d="M133.7 62h6.8v5.4M133.7 60.6h8.2v6.8M140.5 68.2v1.7M140.5 70.7v1.6M140.5 73.2v6.6M141.9 68.2v1.7M141.9 70.7v1.6M141.9 73.2v6.6M70.1 80.6v1.7M70.1 83.1v1.7M70.1 85.6v6.6M70.1 93v1.7"/>
<path d="M70.1 95.5v1.7M70.1 98v6.6M71.5 80.6v1.7M71.5 83.1v1.7M71.5 85.6v6.6M71.5 93v1.7M71.5 95.5v1.7M71.5 98v6.6M140.5 80.6v1.7M140.5 83.1v1.7M140.5 85.6v6.6M140.5 93v1.7"/>
<path d="M140.5 95.5v1.7M140.5 98v6.6M141.9 80.6v1.7M141.9 83.1v1.7M141.9 85.6v6.6M141.9 93v1.7M141.9 95.5v1.7M141.9 98v6.6M70.1 105.5v1.6M70.1 108v1.6M70.1 110.4v6.7M70.1 117.9v1.7"/>
<path d="M71.5 105.5v1.6M71.5 108v1.6M71.5 110.4v6.7M71.5 117.9v1.7M140.5 105.5v1.6M140.5 108v1.6M140.5 110.4v6.7M140.5 117.9v1.7M141.9 105.5v1.6M141.9 108v1.6M141.9 110.4v6.7M141.9 117.9v1.7"/>
<path d="M70.1 120.4v1.6M70.1 122.9v6.6M70.1 130.3v1.7M70.1 132.8v1.7M70.1 135.3v6.6M71.5 120.4v1.6M71.5 122.9v6.6M71.5 130.3v1.7M71.5 132.8v1.7M71.5 135.3v6.6M140.5 120.4v1.6M140.5 122.9v6.6"/>
<path d="M140.5 130.3v1.7M140.5 132.8v1.7M140.5 135.3v6.6M141.9 120.4v1.6M141.9 122.9v6.6M141.9 130.3v1.7M141.9 132.8v1.7M141.9 135.3v6.6M70.1 142.8v1.6M70.1 145.3v1.6M70.1 147.7v6.7M70.1 155.2v1.7"/>
<path d="M70.1 157.7v1.7M71.5 142.8v1.6M71.5 145.3v1.6M71.5 147.7v6.7M71.5 155.2v1.7M71.5 157.7v1.7M140.5 142.8v1.6M140.5 145.3v1.6M140.5 147.7v6.7M140.5 155.2v1.7M140.5 157.7v1.7M141.9 142.8v1.6"/>
<path d="M141.9 145.3v1.6M141.9 147.7v6.7M141.9 155.2v1.7M141.9 157.7v1.7M70.1 160.2v6.8h8.1M71.5 160.2v5.4h6.7M79.1 165.6h1.6M79.1 167h1.6M81.5 165.6h1.7M81.5 167h1.7M84 165.6h6.6M84 167h6.6"/>
<path d="M91.5 165.6h1.6M91.5 167h1.6M94 165.6h1.6M94 167h1.6M96.4 165.6h6.7M96.4 167h6.7M103.9 165.6h1.7M103.9 167h1.7M106.4 165.6h1.6M106.4 167h1.6M108.9 165.6h6.6M108.9 167h6.6"/>
<path d="M116.3 165.6h1.7M116.3 167h1.7M118.8 165.6h1.7M118.8 167h1.7M121.3 165.6h6.6M121.3 167h6.6M128.8 165.6h1.6M128.8 167h1.6M131.3 165.6h1.6M131.3 167h1.6M140.5 160.2v5.4h-6.8M141.9 160.2v6.8h-8.2"/>
</g>
<text font-size="5.4" x="72.4" y="37.5">PROPOSED PLAN LAYOUT</text>
<g font-size="4.3">
<text x="90.5" y="112.2">PLAN</text>
<text x="95.9" y="225.9">SECTION VIEW</text>
</g>
<g font-size="2.9">
<text x="72.8" y="53.8">750</text>
<text x="86.4" y="48.3">TOTAL OUTER WIDTH 5200</text>
<text x="92.6" y="53.8">INNER WIDTH 3700</text>
<text x="134.3" y="53.8">750</text>
<text x="66.5" y="68.2" transform="rotate(-90 66.5 68.2)">750</text>
<text x="147.2" y="113.7">GUTTER 100 WIDTH</text>
<text x="66.5" y="128.2" transform="rotate(-90 66.5 128.2)">INNER LENGTH 6200</text>
<text x="56.8" y="133.8" transform="rotate(-90 56.8 133.8)">TOTAL OUTER LENGTH 7700</text>
<text x="37.7" y="153.3">ELECTRIC</text>
<text x="37.7" y="156.8">POINT</text>
<text x="66.4" y="164.2" transform="rotate(-90 66.4 164.2)">750</text>
<text x="48.4" y="181.8">GUTTER</text>
<text x="143.1" y="184.3">20 mm GRANITE</text>
<text x="34.3" y="189.4">REFERANCE WALL</text>
<text x="72.6" y="188" transform="rotate(-90 72.6 188)">60</text>
<text x="85.8" y="186.3">50</text>
<text x="72.8" y="204.8">750</text>
<text x="92.6" y="204.8">INNER WIDTH 3700</text>
<text x="134.3" y="204.8">750</text>
<text x="87.1" y="210.8">TOTAL OUTER WIDTH 5200</text>
</g>
<g font-size="2.6">
<text x="33.1" y="236.5">1.</text>
<text x="33.3" y="239.6">2.</text>
<text x="38.8" y="236.5">THE STRUCTURE AROUND THE CUT OUT SHOULD BE OF CONCRETE FOR FOR PROPER FASTENING OF ROOF.</text>
<text x="38.8" y="239.6">TOP SURFACE SHOULD BE OF GRANITE 20MM FOR SMOOTH FUNCTIONING OF ROOF.</text>
<text x="33.3" y="242.7">3.</text>
<text x="33.3" y="245.8">4.</text>
<text x="38.7" y="242.7">ROOF EXTENSION IS SHOWN FOR ONLY REFERENCE. IT CAN BE MODIFIED AS PER THE WORK UNDERTAKEN.</text>
<text x="38.7" y="245.8">GRADIENT OF 80MM NEED TO BE PROVIDED ALONG THE OUTER LENGTH TO AVOID WATER STAGNANCY IN</text>
<text x="33.3" y="251.9">5.</text>
<text x="38.7" y="248.8">GUIDE RAIL.</text>
<text x="38.9" y="251.9">AL PROFILE - POWDER COATED</text>
<text x="33.3" y="255">6.</text>
<text x="38.7" y="255">GASKET - EPDM</text>
<text x="33.2" y="258.1">7.</text>
<text x="33.3" y="261.2">8.</text>
<text x="38.7" y="258.1">MOTOR - ITALIAN/GERMAN MAKE</text>
<text x="38.7" y="261.2">ELECTRICAL REQUIREMENT - .</text>
<text x="33.1" y="267.3">10.</text>
<text x="33.3" y="264.2">9.</text>
<text x="38.9" y="264.2">ALL DIMENSION IN MM.</text>
<text x="38.9" y="267.3">ALL CIVIL WORK IS IN CLIENT SCOPE</text>
</g>
<g font-size="2.5">
<text x="89.4" y="258">PROPOSED PLAN LAYOUT</text>
<text x="89.4" y="260.9">(IN CLIENT SCOPE)</text>
</g>
<g font-size="2.2">
<text x="122.8" y="269.2">LOCATION - PUNE_IN</text>
<text x="122.8" y="266.1">CLIENT - MR. TILEKAR ROOF</text>
<text x="122.7" y="275.5">NIHVA\22-23\02XX</text>
<text x="122.7" y="272.4">PRODUCT - RETRACTABLE ROOF</text>
<text x="165.6" y="275.5">REV- 0</text>
<text x="122.5" y="278.6">SCALE: NTS</text>
<text x="157.7" y="278.6">SHEET: 01 OF 01</text>
</g>
<g font-size="1.8">
<text x="94.8" y="263.4">NAME</text>
<text x="105.5" y="263.4">SIGN</text>
<text x="114.1" y="263.4">DATE</text>
<text x="96.2" y="269.2">P.M.</text>
<text x="96.3" y="265.7">N.K.</text>
<text x="112.5" y="265.9">18.02.23</text>
<text x="112.5" y="269">18.02.23</text>
<text x="96.2" y="272.2">V. T.</text>
<text x="112.5" y="272.1">18.02.23</text>
</g>
<g font-size="1.6">
<text x="86.2" y="255.1">TITLE</text>
<text x="85.5" y="268.8">CHECK</text>
<text x="85.6" y="266.1">DRAWN</text>
<text x="85.6" y="271.9">APPRD.</text>
</g>
<text font-size="1.5" x="91" y="278.4">ALL DIMENSION ARE IN mm</text>
<text font-size="1.4" x="85.6" y="275.2">If any queries contact : supportautomation@nihva.com</text>
<g font-size="1.3">
<text x="87.3" y="252">This</text>
<text x="91.1" y="252">drawing</text>
<text x="97.7" y="252">&amp;</text>
<text x="100" y="252">design</text>
<text x="107.9" y="252">the</text>
<text x="111.2" y="252">property</text>
<text x="118.3" y="252">of</text>
<text x="120.8" y="252">NIHVA</text>
<text x="126" y="252">TECHNOLOGIES.</text>
<text x="138.5" y="252">Not</text>
<text x="142" y="252">to</text>
<text x="144.4" y="252">be</text>
<text x="147.2" y="252">sold</text>
<text x="151.1" y="252">or</text>
<text x="153.7" y="252">copied</text>
<text x="159.4" y="252">to</text>
<text x="161.9" y="252">any</text>
<text x="165.4" y="252">other</text>
<text x="170.3" y="252">concern.</text>
</g>
</svg>
